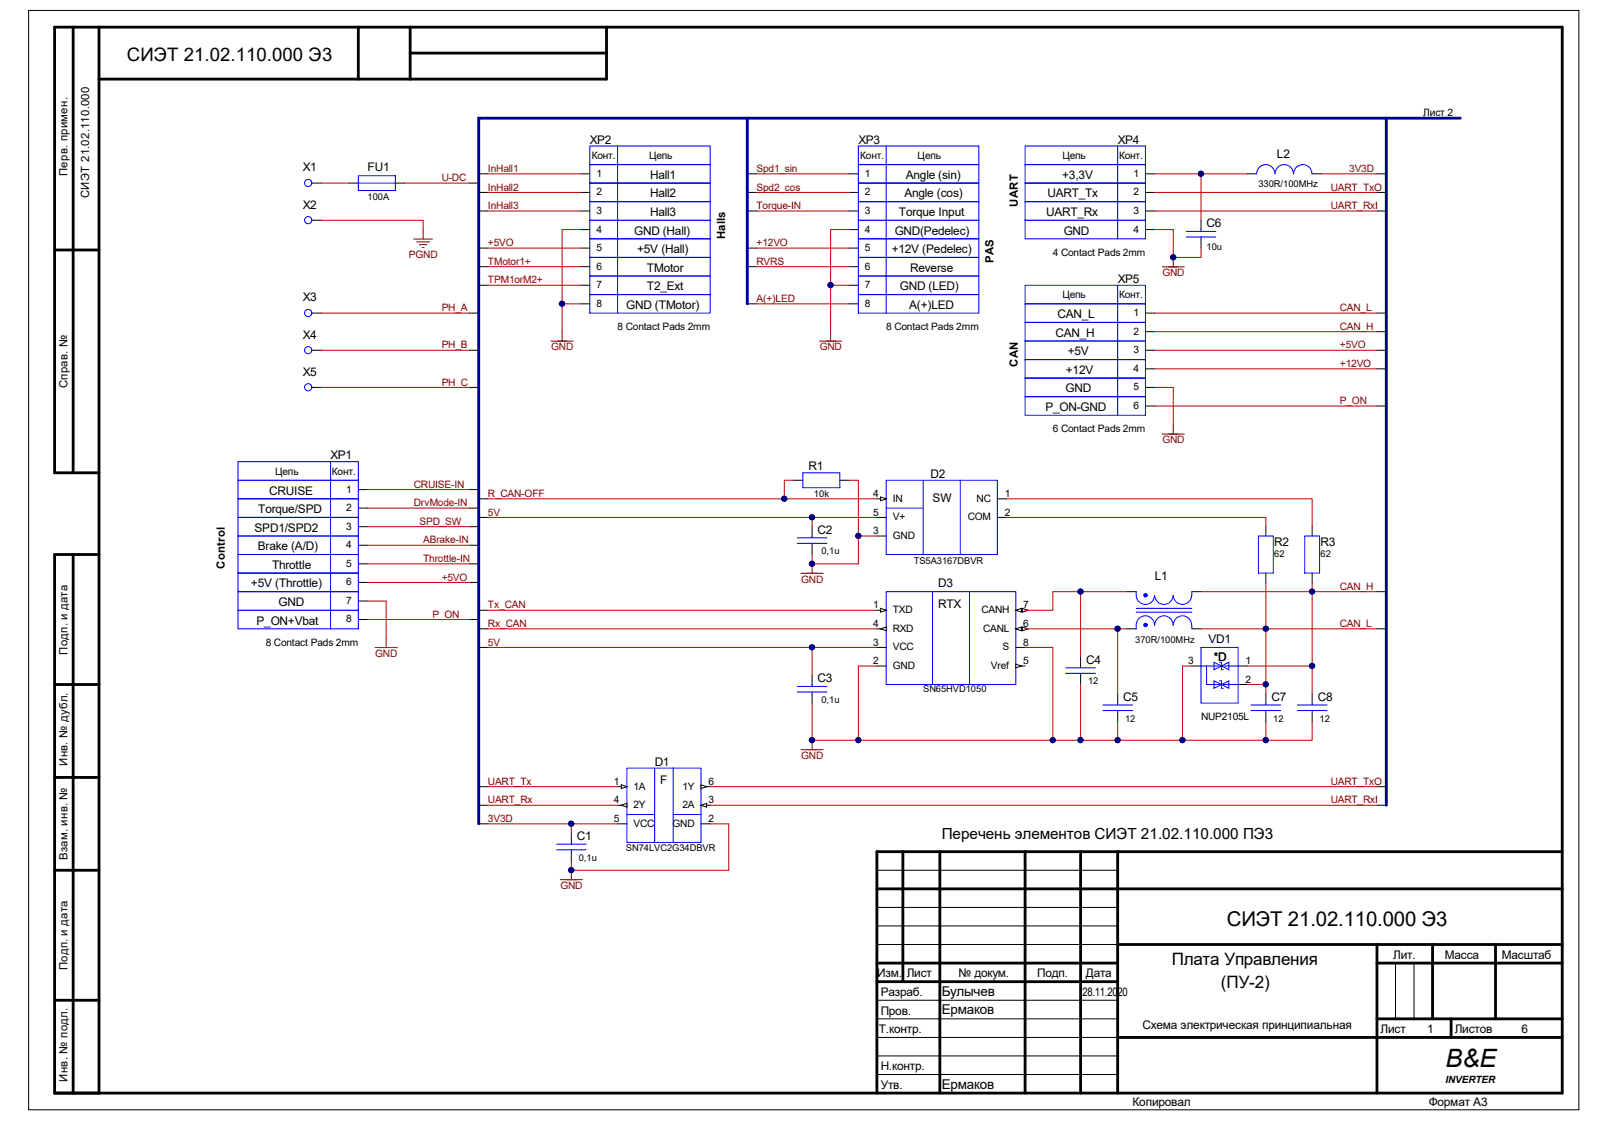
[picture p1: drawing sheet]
<svg xmlns="http://www.w3.org/2000/svg" width="289mm" height="201mm" viewBox="0 0 289 201" stroke-linecap="round" stroke-linejoin="round" font-family="sans-serif">
<g fill="none" stroke="#000" stroke-width=".51">
<path d="M13.1 4.9v79.8M17.7 4.9v191M64.2 4.9v9.3M73.5 4.9v9.3M73.5 9.5h35.1M108.6 4.9v9.3h-90.9M9.8 44.8h7.9M13.1 99.4v96.5M17.7 84.7h-7.9v-79.8h270v191h-270v-96.5h7.9M9.8 139.3h7.9M9.8 122.7h7.9M9.8 156h7.9"/>
<path d="M157.1 159.3h122.7M161.7 152.6v23.3M168.3 152.6v43.3M183.6 152.6v43.3M193.6 152.6v43.3M200.2 152.6v43.3M279.8 152.6h-122.7v43.3M9.8 179.3h7.9M157.1 172.6h43.1M157.1 175.9h43.1M200.2 169.3h79.6M246.6 172.6h33.2"/>
<path d="M246.6 169.3v26.6M256.6 169.3v13.3M267.9 169.3v13.3M200.2 185.9h79.6M246.6 182.6h33.2M259.9 182.6v3.3"/>
</g>
<g fill="none" stroke="#000" stroke-width=".18">
<path d="M5.1 1.9h277.7v197h-277.7zM84.1 32.8h1.7M85.8 31.2h1.6M85.8 34.5h1.6M85.8 37.8h1.6M133.9 31.2h1.6M133.9 34.5h1.6M133.9 37.8h1.6M223.4 31.2h1.7M235 31.2h1.7M246.6 31.2h1.7M246.6 34.5h1.7"/>
<path d="M246.6 37.8h1.7M84.1 56.1h1.7M85.8 47.8h1.6M85.8 44.5h1.6M85.8 51.1h1.6M133.9 47.8h1.6M133.9 44.5h1.6M246.6 56.1h1.7M246.6 59.4h1.7M84.1 62.8h1.7M84.1 69.4h1.7M246.6 62.8h1.7"/>
<path d="M246.6 66.1h1.7M246.6 72.8h1.7M84.1 94.4h1.7M84.1 97.7h1.7M84.1 91.1h1.7M157.1 89.4h1.6M157.1 96.1h1.6M178.6 89.4h1.7M84.1 104.4h1.7M84.1 101.1h1.7M84.1 111h1.7M85.8 109.4h1.6"/>
<path d="M85.8 112.7h1.6M85.8 116h1.6M193.6 117.7v1.7M213.5 119.4h1.6M221.8 119.4h1.6M246.6 112.7h1.7M246.6 106h1.7M145.5 121v1.7M145.5 124.4v1.6M193.6 121v1.7M200.2 124.4v1.6M200.2 127.7v1.6"/>
<path d="M221.8 122.7h1.6M226.7 124.4v1.6M226.7 127.7v1.6M235 124.4v1.6M235 127.7v1.6M85.8 141h1.6M85.8 144.3h1.6M85.8 147.6h1.6M102.3 149.3v1.7M102.3 152.6v1.7M157.1 156h43.1M246.6 141h1.7"/>
<path d="M246.6 144.3h1.7M157.1 179.3h43.1M157.1 169.3h43.1M157.1 165.9h43.1M157.1 162.6h43.1M250 172.6v10M253.3 172.6v10M157.1 192.6h43.1M157.1 189.2h43.1M157.1 185.9h43.1M157.1 182.6h43.1"/>
</g>
<g fill="none" stroke="#800000" stroke-width=".18">
<path d="M74.1 42.8h3.4M74.6 43.3h2.4M75.1 43.9h1.4M75.6 44.4h.4M75.8 41.1v1.7M100.7 59.4v1.7M98.7 61.1h4M208.2 77.8h3.9M210.2 76.1v1.7M67.2 116h4M69.2 114.4v1.6M143.5 134.4h4"/>
<path d="M145.5 132.7v1.7M100.3 157.7h4M102.3 156v1.7"/>
</g>
<g fill="none" stroke="#00f" stroke-width=".18">
<path d="M235 31.2a1.64 1.64 0 0 0-1.6-1.7 1.64 1.64 0 0 0-1.7 1.7 1.66 1.66 0 0 0-1.6-1.7 1.66 1.66 0 0 0-1.7 1.7 1.65 1.65 0 0 0-1.7-1.7 1.65 1.65 0 0 0-1.6 1.7M158.7 86.1h19.9v13.3h-19.9zM165.4 86.1v13.3M172 86.1v13.3M190.9 119.7h5.3M193.6 119.4v.3M215.1 116h6.7v10h-6.7zM215.1 119.4h6.7M216.1 119.4v3.3h5.7M217.5 118.7l1.3 .7-1.3 .6zM218.5 118.7h.3v1.3h.3M218.8 119.4l1.3-.7v1.3z"/>
<path d="M142.8 123h5.3M142.8 124h5.3M145.5 122.7v.3M145.5 124v.4M190.9 120.7h5.3M193.6 120.7v.3M197.6 126.3h5.3M197.6 127.3h5.3M200.2 126v.3M200.2 127.3v.4M217.5 122l1.3 .7-1.3 .7zM218.5 122h.3v1.4h.3"/>
<path d="M218.8 122.7l1.3-.7v1.4zM224.1 126.3h5.3M224.1 127.3h5.3M226.7 126v.3M226.7 127.3v.4M232.4 126.3h5.3M232.4 127.3h5.3M235 126v.3M235 127.3v.4M99.7 151.3h5.3M99.7 152.3h5.3M102.3 151v.3"/>
<path d="M102.3 152.3v.3"/>
</g>
<path d="M157.7 89.1l1 .3-1 .3z" fill="#fff" stroke="#000" stroke-width=".18"/>
<g fill="none" stroke="#000" stroke-width=".18">
<path d="M85.8 92.7h1.6M85.8 89.4h1.6M142.1 86.1h1.7M145.5 94.4v1.7M145.5 97.7v1.7M150.4 86.1h1.7M157.1 92.7h1.6M178.6 92.7h1.7M226.7 94.4v1.7M235 94.4v1.7M157.1 109.4h1.6M226.7 102.7v1.7"/>
<path d="M235 102.7v1.7"/>
</g>
<path d="M142.8 96.4h5.3M142.8 97.4h5.3M143.8 84.7h6.6v2.7h-6.6zM145.5 96.1v.3M145.5 97.4v.3M158.7 91.1h6.7M225.4 96.1h2.7v6.6h-2.7zM233.7 96.1h2.7v6.6h-2.7zM158.7 106h23.2v16.7h-23.2zM167 106v16.7M173.7 106v16.7" fill="none" stroke="#00f" stroke-width=".18"/>
<path d="M143.5 102.7h4M145.5 101.1v1.6" fill="none" stroke="#800000" stroke-width=".18"/>
<path d="M157.7 109l1 .4-1 .3z" fill="#fff" stroke="#000" stroke-width=".18"/>
<path d="M157.1 112.7h1.6" fill="none" stroke="#000" stroke-width=".18"/>
<path d="M157.7 112.7l1-.3v.6z" fill="#fff" stroke="#000" stroke-width=".18"/>
<path d="M181.9 119.4h1.7" fill="none" stroke="#000" stroke-width=".18"/>
<path d="M181.9 119l1.1 .4-1.1 .3z" fill="#fff" stroke="#000" stroke-width=".18"/>
<path d="M157.1 116h1.6M157.1 119.4h1.6M181.9 116h1.7M181.9 112.7h1.7" fill="none" stroke="#000" stroke-width=".18"/>
<g fill="#fff" stroke="#000" stroke-width=".18">
<path d="M181.9 112.7l1.1-.3v.6z"/>
<path d="M183.1 112.4l1 .3-1 .3z"/>
</g>
<path d="M181.9 109.4h1.7" fill="none" stroke="#000" stroke-width=".18"/>
<g fill="#fff" stroke="#000" stroke-width=".18">
<path d="M181.9 109.4l1.1-.4v.7z"/>
<path d="M183.1 109l1 .4-1 .3z"/>
</g>
<path d="M112.3 137.7h13.3v13.3h-13.3zM117.3 137.7v13.3M120.6 137.7v13.3" fill="none" stroke="#00f" stroke-width=".18"/>
<path d="M110.6 141h1.7" fill="none" stroke="#000" stroke-width=".18"/>
<path d="M111.3 140.6l1 .4-1 .3z" fill="#fff" stroke="#000" stroke-width=".18"/>
<path d="M125.6 144.3h1.6" fill="none" stroke="#000" stroke-width=".18"/>
<path d="M125.6 144.3l1-.3v.7z" fill="#fff" stroke="#000" stroke-width=".18"/>
<path d="M125.6 141h1.6" fill="none" stroke="#000" stroke-width=".18"/>
<path d="M125.6 140.6l1 .4-1 .3z" fill="#fff" stroke="#000" stroke-width=".18"/>
<path d="M110.6 144.3h1.7M125.6 147.6h1.6" fill="none" stroke="#000" stroke-width=".18"/>
<path d="M111.3 144.3l1-.3v.7z" fill="#fff" stroke="#000" stroke-width=".18"/>
<g fill="none" stroke="#000" stroke-width=".18">
<path d="M55.9 32.8h1.7M55.9 39.5h1.7M62.5 32.8h1.7M70.8 32.8h1.7M104 31.2h1.7M104 34.5h1.7M104 37.8h1.7M152.1 31.2h1.7M152.1 34.5h1.7M152.1 37.8h1.7M205.2 31.2h1.6M205.2 34.5h1.6"/>
<path d="M205.2 37.8h1.6M215.1 39.5v1.6M55.9 56.1h1.7M104 54.5h1.7M104 41.1h1.7M104 44.5h1.7M104 47.8h1.7M104 51.1h1.7M133.9 54.5h1.6M152.1 54.5h1.7M152.1 41.1h1.7M152.1 44.5h1.7"/>
<path d="M152.1 47.8h1.7M152.1 51.1h1.7M205.2 56.1h1.6M205.2 41.1h1.6M205.2 59.4h1.6M215.1 42.8v1.7M55.9 62.8h1.7M55.9 69.4h1.7M205.2 62.8h1.6M205.2 69.4h1.6M205.2 66.1h1.6M205.2 72.8h1.6"/>
<path d="M64.2 87.7h1.7M64.2 91.1h1.7M64.2 94.4h1.7M64.2 97.7h1.7M84.1 87.7h1.7M64.2 101.1h1.7M64.2 104.4h1.7M64.2 107.7h1.7M64.2 111h1.7M201.9 112.7h1.6M201.9 106h1.6M213.5 112.7h1.6"/>
<path d="M213.5 106h1.6M110.6 147.6h1.7"/>
</g>
<g fill="none" stroke="#00f" stroke-width=".18">
<path d="M64.2 31.5h6.6v2.6h-6.6zM64.2 32.8h6.6M105.7 26.2h21.5v3.3h-21.5zM105.7 29.5h21.5v3.3h-21.5zM105.7 32.8h21.5v3.3h-21.5zM105.7 36.1h21.5v3.4h-21.5zM105.7 39.5h21.5v3.3h-21.5zM110.6 26.2v29.9M153.8 26.2h21.5v3.3h-21.5zM153.8 29.5h21.5v3.3h-21.5zM153.8 32.8h21.5v3.3h-21.5zM153.8 36.1h21.5v3.4h-21.5z"/>
<path d="M153.8 39.5h21.5v3.3h-21.5zM158.7 26.2v29.9M183.6 26.2h21.6v3.3h-21.6zM183.6 29.5h21.6v3.3h-21.6zM183.6 32.8h21.6v3.3h-21.6zM183.6 36.1h21.6v3.4h-21.6zM183.6 39.5h21.6v3.3h-21.6zM200.2 26.2v16.6M105.7 42.8h21.5v3.3h-21.5zM105.7 46.1h21.5v3.4h-21.5zM105.7 49.5h21.5v3.3h-21.5zM105.7 52.8h21.5v3.3h-21.5z"/>
<path d="M153.8 42.8h21.5v3.3h-21.5zM153.8 46.1h21.5v3.4h-21.5zM153.8 49.5h21.5v3.3h-21.5zM153.8 52.8h21.5v3.3h-21.5zM183.6 51.1h21.6v3.4h-21.6zM183.6 54.5h21.6v3.3h-21.6zM183.6 57.8h21.6v3.3h-21.6zM200.2 51.1v23.3M212.5 42.5h5.3M212.5 41.5h5.3M215.1 41.1v.4M215.1 42.5v.3"/>
<path d="M183.6 61.1h21.6v3.3h-21.6zM183.6 64.4h21.6v3.4h-21.6zM183.6 67.8h21.6v3.3h-21.6zM183.6 71.1h21.6v3.3h-21.6zM42.6 82.7h21.6v3.4h-21.6zM42.6 86.1h21.6v3.3h-21.6zM42.6 89.4h21.6v3.3h-21.6zM42.6 92.7h21.6v3.4h-21.6zM42.6 96.1h21.6v3.3h-21.6zM42.6 99.4h21.6v3.3h-21.6zM59.2 82.7v30M42.6 102.7h21.6v3.3h-21.6z"/>
<path d="M42.6 106h21.6v3.4h-21.6zM42.6 109.4h21.6v3.3h-21.6zM203.5 106a1.7 1.7 0 0 0 1 2.2 1.7 1.7 0 0 0 2.2-1l.1-.5M203.5 109.7h10M203.5 109h10M206.8 112a1.64 1.64 0 0 0-1.6-1.6 1.64 1.64 0 0 0-1.7 1.6v.7M210.1 112a1.64 1.64 0 0 0-1.6-1.6 1.64 1.64 0 0 0-1.7 1.6M210.1 106.7a1.64 1.64 0 0 1-1.6 1.6 1.64 1.64 0 0 1-1.7-1.6M213.4 112a1.64 1.64 0 0 0-1.6-1.6 1.64 1.64 0 0 0-1.6 1.6M213.4 106.7a1.64 1.64 0 0 1-1.6 1.6 1.64 1.64 0 0 1-1.6-1.6M213.5 106v.7M213.5 112v.7"/>
<path d="M112.3 146h5M120.6 146h5"/>
<circle cx="55.2" cy="32.8" r=".65"/>
<circle cx="55.2" cy="39.5" r=".65"/>
<circle cx="55.2" cy="56.1" r=".65"/>
<circle cx="55.2" cy="62.8" r=".65"/>
<circle cx="55.2" cy="69.4" r=".65"/>
</g>
<g fill="none" stroke="#00f" stroke-width=".51">
<circle cx="205.2" cy="112" r=".14"/>
<circle cx="205.2" cy="106.7" r=".14"/>
</g>
<path d="M148.8 59.4v1.7M208.2 47.8h3.9M210.2 46.1v1.7M146.8 61.1h4" fill="none" stroke="#800000" stroke-width=".18"/>
<g fill="none" stroke="#bf0000" stroke-width=".18">
<path d="M57.6 39.5h18.2v1.6M57.6 32.8h4.9M72.5 32.8h11.6M87.4 31.2h16.6M87.4 34.5h16.6M87.4 37.8h16.6M135.5 31.2h16.6M135.5 34.5h16.6M135.5 37.8h16.6M206.8 31.2h16.6M206.8 34.5h39.8M206.8 37.8h39.8"/>
<path d="M215.1 31.2v8.3M236.7 31.2h9.9M57.6 56.1h26.5M87.4 44.5h16.6M87.4 47.8h16.6M87.4 51.1h16.6M104 41.1h-3.3v13.4M104 54.5h-3.3v4.9M135.5 54.5h16.6M135.5 44.5h16.6M135.5 47.8h16.6M148.8 51.1h3.3"/>
<path d="M152.1 41.1h-3.3v18.3M206.8 41.1h3.4v5h4.9v-1.6M206.8 56.1h39.8M206.8 59.4h39.8M57.6 62.8h26.5M57.6 69.4h26.5M206.8 69.4h3.4v6.7M206.8 62.8h39.8M206.8 72.8h39.8M206.8 66.1h39.8M65.9 94.4h18.2M65.9 91.1h18.2"/>
<path d="M65.9 97.7h18.2M65.9 87.7h18.2M87.4 92.7h69.7M87.4 89.4h69.7M142.1 86.1h-1.6v3.3M145.5 92.7v1.7M152.1 86.1h1.7v10M157.1 96.1h-3.3v5h-8.3v-1.7M180.3 92.7h46.4v1.7M180.3 89.4h54.7v5M65.9 107.7h3.3v6.7M65.9 111h18.2"/>
<path d="M65.9 101.1h18.2M65.9 104.4h18.2M87.4 116h69.7M87.4 109.4h69.7M87.4 112.7h69.7M145.5 116v5M157.1 119.4h-3.3v13.3M183.6 112.7h18.3M183.6 116h5v16.7M193.6 106h-5v3.4h-5M200.2 112.7v11.7M201.9 106h-8.3v11.7"/>
<path d="M213.5 119.4h-1.7v13.3M215.1 106h19.9v18.4M215.1 112.7h11.6v10M223.4 119.4h11.6M226.7 104.4v8.3h19.9M235 104.4v1.6h11.6M145.5 126v6.7h89.5v-3.4M193.6 122.7v10M200.2 129.3v3.4M223.4 122.7h3.3v1.7M226.7 129.3v3.4M87.4 147.6h23.2"/>
<path d="M87.4 141h23.2M87.4 144.3h23.2M102.3 147.6v1.7M127.2 147.6h3.3v8.4h-28.2v-1.7M127.2 141h119.4M127.2 144.3h119.4"/>
</g>
<path d="M133.9 21.2h-48.1v126.4M133.9 21.2v33.3M133.9 21.2h127.7M248.3 21.2v123.1" fill="none" stroke="#000080" stroke-width=".51"/>
<g fill="#000080" stroke="#000080" stroke-width=".18">
<circle cx="100.7" cy="54.4" r=".49"/>
<circle cx="102.3" cy="155.9" r=".49"/>
<circle cx="102.3" cy="147.6" r=".49"/>
<circle cx="140.5" cy="89.4" r=".49"/>
<circle cx="145.4" cy="132.6" r=".49"/>
<circle cx="145.4" cy="116" r=".49"/>
<circle cx="145.4" cy="101" r=".49"/>
<circle cx="145.4" cy="92.7" r=".49"/>
<circle cx="148.8" cy="51.1" r=".49"/>
<circle cx="153.7" cy="132.6" r=".49"/>
<circle cx="153.7" cy="96" r=".49"/>
<circle cx="188.6" cy="132.6" r=".49"/>
<circle cx="193.5" cy="132.6" r=".49"/>
<circle cx="193.5" cy="106" r=".49"/>
<circle cx="200.2" cy="132.6" r=".49"/>
<circle cx="200.2" cy="112.7" r=".49"/>
<circle cx="210.1" cy="46.1" r=".49"/>
<circle cx="211.8" cy="132.6" r=".49"/>
<circle cx="215.1" cy="31.1" r=".49"/>
<circle cx="226.7" cy="132.6" r=".49"/>
<circle cx="226.7" cy="122.7" r=".49"/>
<circle cx="226.7" cy="112.7" r=".49"/>
<circle cx="235" cy="119.3" r=".49"/>
<circle cx="235" cy="106" r=".49"/>
</g>
<text font-size="4.5" x="258.9" y="191.3">B&amp;E</text>
<text font-size="3.7" x="219.8" y="165.9">СИЭТ 21.02.110.000 Э3</text>
<text font-size="3.3" x="22.7" y="11">СИЭТ 21.02.110.000 Э3</text>
<g font-size="3.1">
<text x="209.9" y="173">Плата Управления</text>
<text x="218.7" y="177">(ПУ-2)</text>
</g>
<text font-size="2.7" x="168.7" y="150.4">Перечень элементов СИЭТ 21.02.110.000 ПЭ3</text>
<g font-size="2.4">
<text x="168.7" y="178.5">Булычев</text>
<text x="168.7" y="181.8">Ермаков</text>
<text x="168.7" y="195.1">Ермаков</text>
</g>
<g font-size="2.1">
<text x="105.7" y="25.7">XP2</text>
<text x="153.8" y="25.7">XP3</text>
<text x="200.2" y="25.7">XP4</text>
<text x="228.7" y="28.4">L2</text>
<text x="54.2" y="30.7">X1</text>
<text x="65.9" y="30.7">FU1</text>
<text x="116.4" y="32.1">Hall1</text>
<text x="116.4" y="35.4">Hall2</text>
<text x="162" y="35.4">Angle (cos)</text>
<text x="162.2" y="32.1">Angle (sin)</text>
<text x="187.6" y="35.4">UART_Tx</text>
<text x="190.3" y="32.1">+3,3V</text>
<text x="54.2" y="37.4">X2</text>
<text x="116.4" y="38.7">Hall3</text>
<text x="161" y="38.7">Torque Input</text>
<text x="187.4" y="38.7">UART_Rx</text>
<text x="216.1" y="40.7">C6</text>
<text x="113.6" y="42">GND (Hall)</text>
<text x="114.1" y="45.4">+5V (Hall)</text>
<text x="159.7" y="45.4">+12V (Pedelec)</text>
<text x="160.3" y="42">GND(Pedelec)</text>
<text x="190.5" y="42">GND</text>
<text x="115.9" y="52">T2_Ext</text>
<text x="115.9" y="48.7">TMotor</text>
<text x="161.2" y="52">GND (LED)</text>
<text x="163" y="48.7">Reverse</text>
<text x="200.2" y="50.7">XP5</text>
<text x="54.2" y="54">X3</text>
<text x="112.2" y="55.4">GND (TMotor)</text>
<text x="162.9" y="55.4">A(+)LED</text>
<text x="189.4" y="57">CAN_L</text>
<text x="54.2" y="60.7">X4</text>
<text x="189.1" y="60.3">CAN_H</text>
<text x="191.3" y="63.7">+5V</text>
<text x="54.2" y="67.3">X5</text>
<text x="190.9" y="70.3">GND</text>
<text x="190.9" y="67">+12V</text>
<text x="187.3" y="73.6">P_ON-GND</text>
<text x="59.2" y="82.3">XP1</text>
<text x="48.2" y="88.6">CRUISE</text>
<text x="144.8" y="84.3">R1</text>
<text x="166.7" y="85.6">D2</text>
<text x="167" y="90">SW</text>
<text x="45.6" y="95.3">SPD1/SPD2</text>
<text x="46.3" y="92">Torque/SPD</text>
<text x="146.5" y="95.6">C2</text>
<text x="46.2" y="98.6">Brake (A/D)</text>
<text x="48.7" y="101.9">Throttle</text>
<text x="228.2" y="97.8">R2</text>
<text x="236.5" y="97.8">R3</text>
<text x="45" y="105.3">+5V (Throttle)</text>
<text x="168" y="105.3">D3</text>
<text x="206.8" y="103.9">L1</text>
<text x="45.9" y="111.9">P_ON+Vbat</text>
<text x="49.9" y="108.6">GND</text>
<text x="168" y="108.9">RTX</text>
<text x="194.6" y="118.9">C4</text>
<text x="216.5" y="115.3">VD1</text>
<text x="217.4" y="118.4">*D</text>
<text x="146.5" y="122.2">C3</text>
<text x="201.2" y="125.6">C5</text>
<text x="227.7" y="125.6">C7</text>
<text x="236" y="125.6">C8</text>
<text x="117.3" y="137.2">D1</text>
<text x="118.3" y="140.5">F</text>
<text x="103.3" y="150.5">C1</text>
<text x="249.6" y="171.8">Лит.</text>
<text x="258.8" y="171.8">Масса</text>
<text x="269" y="171.8">Масштаб</text>
<text x="157.1" y="175.2">Изм.</text>
<text x="157.7" y="178.5">Разраб.</text>
<text x="162.4" y="175.2">Лист</text>
<text x="171.7" y="175.2">№ докум.</text>
<text x="185.8" y="175.2">Подп.</text>
<text x="193.9" y="178.5">28.11.2020</text>
<text x="194.5" y="175.2">Дата</text>
<text x="157.4" y="185.2">Т.контр.</text>
<text x="157.7" y="181.8">Пров.</text>
<text x="204.6" y="184.5">Схема электрическая принципиальная</text>
<text x="247.3" y="185.2">Лист</text>
<text x="255.6" y="185.2">1</text>
<text x="260.6" y="185.2">Листов</text>
<text x="272.5" y="185.2">6</text>
<text x="157.7" y="191.8">Н.контр.</text>
<text x="157.7" y="195.1">Утв.</text>
<text x="202.9" y="198.1">Копировал</text>
<text x="255.9" y="198.1">Формат А3</text>
</g>
<g font-size="2">
<text x="12.1" y="31.5" transform="rotate(-90 12.1 31.5)">Перв. примен.</text>
<text x="16" y="35.5" transform="rotate(-90 16 35.5)">СИЭТ 21.02.110.000</text>
<text x="182.3" y="37" transform="rotate(-90 182.3 37)">UART</text>
<text x="129.9" y="42.9" transform="rotate(-90 129.9 42.9)">Halls</text>
<text x="178" y="47.2" transform="rotate(-90 178 47.2)">PAS</text>
<text x="182.3" y="65.7" transform="rotate(-90 182.3 65.7)">CAN</text>
<text x="12.1" y="69.6" transform="rotate(-90 12.1 69.6)">Справ. №</text>
<text x="40.3" y="101.9" transform="rotate(-90 40.3 101.9)">Control</text>
<text x="12.1" y="117.3" transform="rotate(-90 12.1 117.3)">Подп. и дата</text>
<text x="12.1" y="137.3" transform="rotate(-90 12.1 137.3)">Инв. № дубл.</text>
<text x="12.1" y="154.2" transform="rotate(-90 12.1 154.2)">Взам. инв. №</text>
<text x="12.1" y="173.9" transform="rotate(-90 12.1 173.9)">Подп. и дата</text>
<text x="12.1" y="193.9" transform="rotate(-90 12.1 193.9)">Инв. № подл.</text>
</g>
<g font-size="1.8">
<text x="254.9" y="20.9">Лист 2</text>
<text x="106" y="28.5">Конт.</text>
<text x="116.3" y="28.5">Цепь</text>
<text x="154.1" y="28.5">Конт.</text>
<text x="164.4" y="28.5">Цепь</text>
<text x="190.3" y="28.5">Цепь</text>
<text x="200.5" y="28.5">Конт.</text>
<text x="106.8" y="31.7">1</text>
<text x="106.8" y="35">2</text>
<text x="154.9" y="31.7">1</text>
<text x="154.9" y="35">2</text>
<text x="203" y="31.7">1</text>
<text x="203" y="35">2</text>
<text x="106.8" y="38.3">3</text>
<text x="106.8" y="41.7">4</text>
<text x="154.9" y="38.3">3</text>
<text x="154.9" y="41.7">4</text>
<text x="203" y="38.3">3</text>
<text x="203" y="41.7">4</text>
<text x="106.8" y="45">5</text>
<text x="154.9" y="45">5</text>
<text x="188.6" y="45.8">4 Contact Pads 2mm</text>
<text x="106.8" y="48.3">6</text>
<text x="106.8" y="51.6">7</text>
<text x="154.9" y="48.3">6</text>
<text x="154.9" y="51.6">7</text>
<text x="190.3" y="53.5">Цепь</text>
<text x="200.5" y="53.5">Конт.</text>
<text x="106.8" y="55">8</text>
<text x="110.6" y="59.1">8 Contact Pads 2mm</text>
<text x="154.9" y="55">8</text>
<text x="158.7" y="59.1">8 Contact Pads 2mm</text>
<text x="203" y="56.6">1</text>
<text x="203" y="60">2</text>
<text x="203" y="63.3">3</text>
<text x="203" y="66.6">4</text>
<text x="203" y="70">5</text>
<text x="188.6" y="77.4">6 Contact Pads 2mm</text>
<text x="203" y="73.3">6</text>
<text x="49.3" y="85.1">Цепь</text>
<text x="59.5" y="85.1">Конт.</text>
<text x="62" y="88.3">1</text>
<text x="156.4" y="89.1">4</text>
<text x="159.9" y="89.9">IN</text>
<text x="174.9" y="89.9">NC</text>
<text x="180" y="89.1">1</text>
<text x="62" y="91.6">2</text>
<text x="62" y="94.9">3</text>
<text x="156.4" y="95.7">3</text>
<text x="156.4" y="92.4">5</text>
<text x="159.9" y="93.3">V+</text>
<text x="173.3" y="93.3">COM</text>
<text x="180" y="92.4">2</text>
<text x="62" y="98.2">4</text>
<text x="62" y="101.6">5</text>
<text x="159.9" y="96.6">GND</text>
<text x="62" y="104.9">6</text>
<text x="62" y="108.2">7</text>
<text x="62" y="111.5">8</text>
<text x="156.4" y="109">1</text>
<text x="156.4" y="112.4">4</text>
<text x="159.9" y="109.9">TXD</text>
<text x="159.9" y="113.2">RXD</text>
<text x="175.8" y="109.9">CANH</text>
<text x="176.1" y="113.2">CANL</text>
<text x="183.3" y="112.4">6</text>
<text x="183.3" y="109">7</text>
<text x="47.6" y="115.7">8 Contact Pads 2mm</text>
<text x="156.4" y="119">2</text>
<text x="156.4" y="115.7">3</text>
<text x="159.9" y="119.9">GND</text>
<text x="159.9" y="116.6">VCC</text>
<text x="177.5" y="119.9">Vref</text>
<text x="179.6" y="116.6">S</text>
<text x="183.3" y="119">5</text>
<text x="183.3" y="115.7">8</text>
<text x="212.8" y="119">3</text>
<text x="223.1" y="119">1</text>
<text x="223.1" y="122.4">2</text>
<text x="215.1" y="129">NUP2105L</text>
<text x="110" y="140.7">1</text>
<text x="110" y="144">4</text>
<text x="113.5" y="141.5">1A</text>
<text x="122.2" y="141.5">1Y</text>
<text x="126.9" y="144">3</text>
<text x="126.9" y="140.7">6</text>
<text x="110" y="147.3">5</text>
<text x="113.5" y="144.8">2Y</text>
<text x="113.5" y="148.2">VCC</text>
<text x="120.5" y="148.2">GND</text>
<text x="122.2" y="144.8">2A</text>
<text x="126.9" y="147.3">2</text>
<text x="258.9" y="194.2">INVERTER</text>
</g>
<g font-size="1.8" fill="#800000">
<text x="79.1" y="32.5">U-DC</text>
<text x="87.4" y="30.8">InHall1</text>
<text x="87.4" y="34.2">InHall2</text>
<text x="135.5" y="30.8">Spd1_sin</text>
<text x="135.5" y="34.2">Spd2_cos</text>
<text x="238.4" y="34.2">UART_TxO</text>
<text x="241.7" y="30.8">3V3D</text>
<text x="87.4" y="37.5">InHall3</text>
<text x="135.5" y="37.5">Torque-IN</text>
<text x="238.4" y="37.5">UART_RxI</text>
<text x="73.2" y="46.2">PGND</text>
<text x="87.4" y="47.5">TMotor1+</text>
<text x="87.4" y="44.1">+5VO</text>
<text x="135.5" y="47.5">RVRS</text>
<text x="135.5" y="44.1">+12VO</text>
<text x="87.4" y="50.8">TPM1orM2+</text>
<text x="208.2" y="49.5">GND</text>
<text x="79.1" y="55.8">PH_A</text>
<text x="135.5" y="54.1">A(+)LED</text>
<text x="240" y="59.1">CAN_H</text>
<text x="240" y="55.8">CAN_L</text>
<text x="79.1" y="62.4">PH_B</text>
<text x="98.7" y="62.8">GND</text>
<text x="146.8" y="62.8">GND</text>
<text x="240" y="62.4">+5VO</text>
<text x="240" y="65.8">+12VO</text>
<text x="79.1" y="69.1">PH_C</text>
<text x="240" y="72.4">P_ON</text>
<text x="208.2" y="79.4">GND</text>
<text x="74.1" y="87.4">CRUISE-IN</text>
<text x="87.4" y="89.1">R_CAN-OFF</text>
<text x="74.1" y="90.7">DrvMode-IN</text>
<text x="75.1" y="94.1">SPD_SW</text>
<text x="87.4" y="92.4">5V</text>
<text x="75.8" y="100.7">Throttle-IN</text>
<text x="75.8" y="97.4">ABrake-IN</text>
<text x="79.1" y="104.1">+5VO</text>
<text x="143.5" y="104.4">GND</text>
<text x="240" y="105.7">CAN_H</text>
<text x="77.5" y="110.7">P_ON</text>
<text x="87.4" y="112.4">Rx_CAN</text>
<text x="87.4" y="109">Tx_CAN</text>
<text x="240" y="112.4">CAN_L</text>
<text x="67.2" y="117.7">GND</text>
<text x="87.4" y="115.7">5V</text>
<text x="143.5" y="136">GND</text>
<text x="87.4" y="140.7">UART_Tx</text>
<text x="87.4" y="144">UART_Rx</text>
<text x="238.4" y="140.7">UART_TxO</text>
<text x="238.4" y="144">UART_RxI</text>
<text x="87.4" y="147.3">3V3D</text>
<text x="100.4" y="159.3">GND</text>
</g>
<g font-size="1.7">
<text x="65.9" y="35.8">100A</text>
<text x="225.4" y="33.5">330R/100MHz</text>
<text x="216.1" y="44.8">10u</text>
<text x="145.8" y="89.1">10k</text>
<text x="147.1" y="99.4">0,1u</text>
<text x="163.7" y="101">TS5A3167DBVR</text>
<text x="228.2" y="99.8">62</text>
<text x="236.5" y="99.8">62</text>
<text x="203.4" y="115.2">370R/100MHz</text>
<text x="165.4" y="124">SN65HVD1050</text>
<text x="194.9" y="122.7">12</text>
<text x="147.1" y="126">0,1u</text>
<text x="201.5" y="129.3">12</text>
<text x="228.1" y="129.3">12</text>
<text x="236.4" y="129.3">12</text>
<text x="103.7" y="154.3">0,1u</text>
<text x="112.1" y="152.5">SN74LVC2G34DBVR</text>
</g>
</svg>
